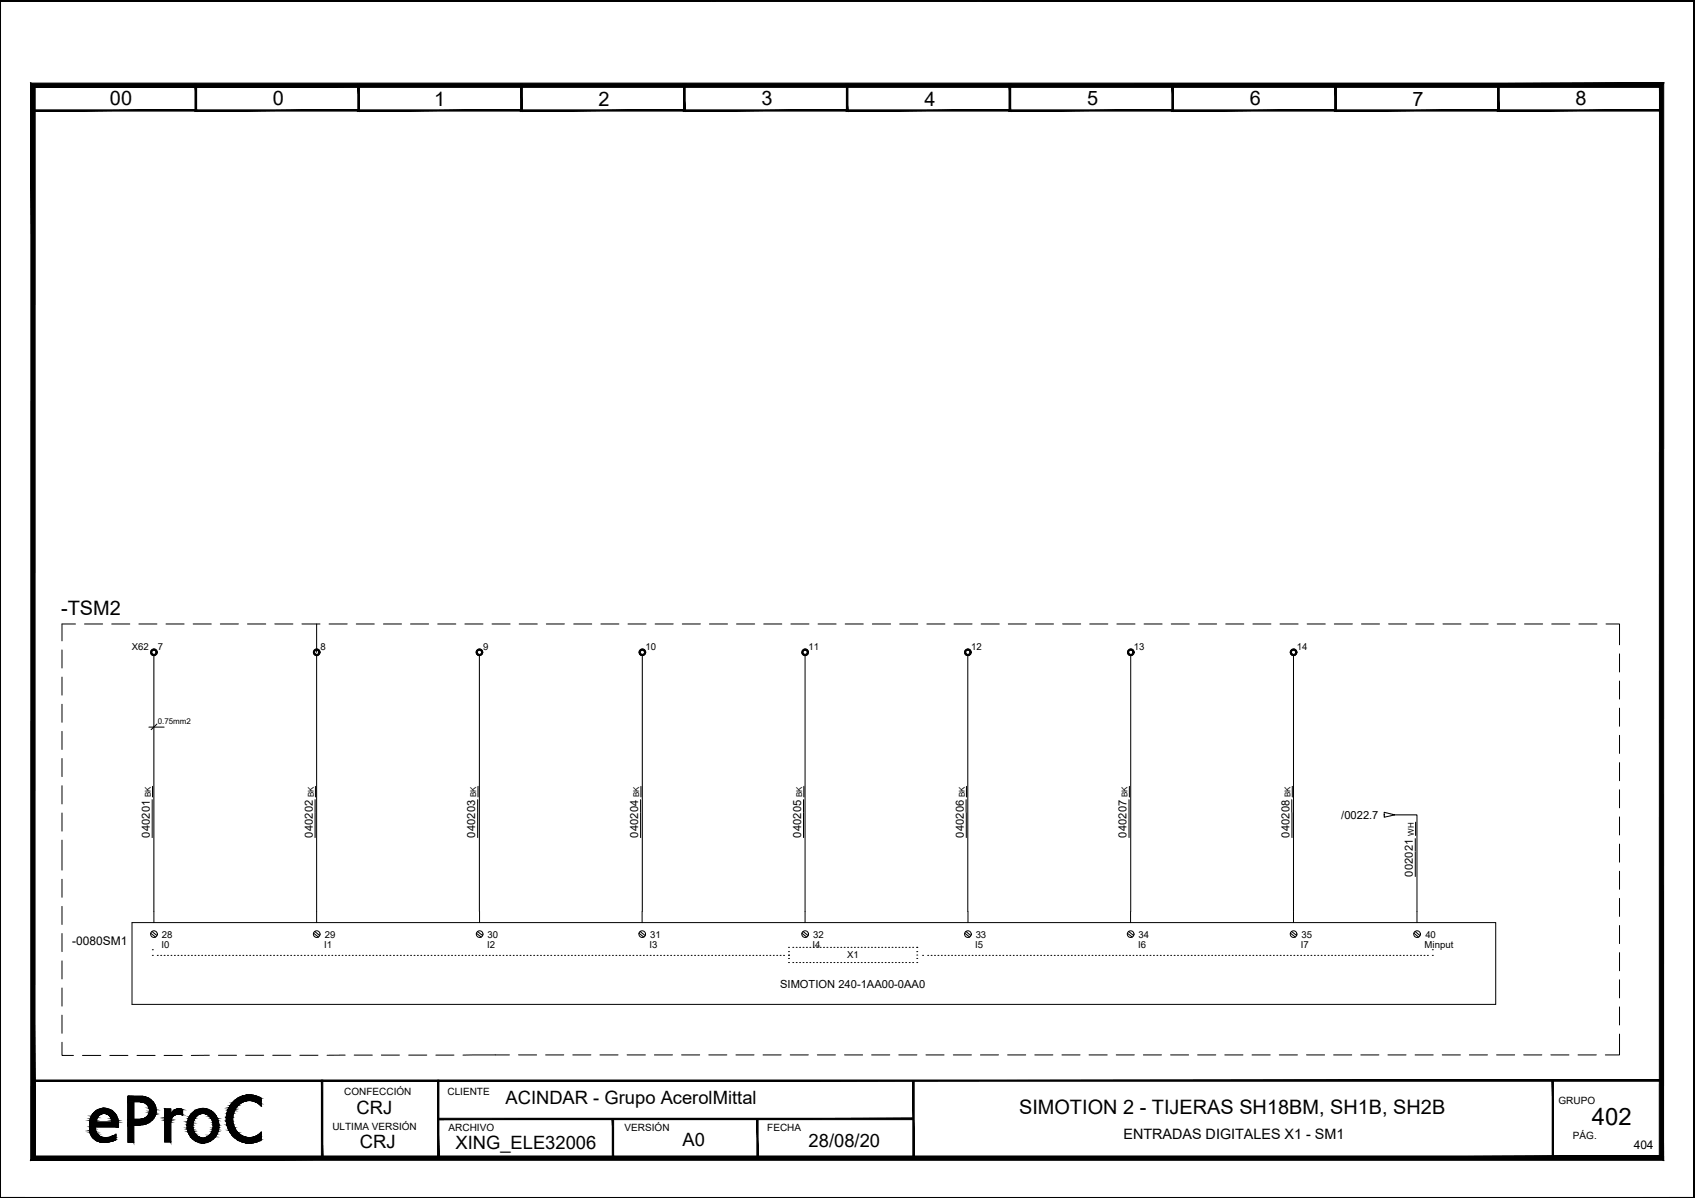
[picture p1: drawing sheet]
<svg xmlns="http://www.w3.org/2000/svg" width="420mm" height="297mm" viewBox="0 0 420 297" stroke-linecap="round" stroke-linejoin="round" font-family="sans-serif">
<!-- layer: eProC - L2 -->
<g fill="#000" stroke="#000" stroke-width=".25">
<path d="M44.1 274.9h.5zM44.9 276.3l.4 .1zM49.6 274.9h1.5zM61 271.6h1.4zM64.1 273.7l.6 .5zM64.1 273.7h.6v.5zM25.7 283.3h.2zM61 283.4h1.4z"/>
<path d="M0 .1v.1l419.9-.1zM0 .2l419.9-.1v.1z"/>
<path d="M0 .1v.1h419.8zM0 .1h419.9l-.1 .1z"/>
<path d="M419.8 .2v296.7l.1-296.8zM419.9 .1v296.9l-.1-.1z"/>
<path d="M8 27.5h40.7l-.3-.3zM8 27.5l.3-.3h40.1zM8 20.9v6.6l.3-.3zM8 20.9l.3 .4v5.9zM8 20.9l.3 .4 40.4-.4zM8.3 21.3l40.4-.4-.3 .4zM48.7 20.9l-.3 .4 .3 6.2zM48.4 21.3l.3 6.2-.3-.3z"/>
<path d="M48.4 27.5h40.7l-.3-.3zM48.4 27.5l.3-.3h40.1zM48.4 20.9v6.6l.3-.3zM48.4 20.9l.3 .4v5.9zM48.4 20.9l.3 .4 40.4-.4zM48.7 21.3l40.4-.4-.3 .4zM89.1 20.9l-.3 .4 .3 6.2zM88.8 21.3l.3 6.2-.3-.3z"/>
<path d="M88.7 27.5h40.8l-.4-.3zM88.7 27.5l.4-.3h40zM88.7 20.9v6.6l.4-.3zM88.7 20.9l.4 .4v5.9zM88.7 20.9l.4 .4 40.4-.4zM89.1 21.3l40.4-.4-.4 .4zM129.5 20.9l-.4 .4 .4 6.2zM129.1 21.3l.4 6.2-.4-.3z"/>
<path d="M129.1 27.5h40.7l-.3-.3zM129.1 27.5l.3-.3h40.1zM129.1 20.9v6.6l.3-.3zM129.1 20.9l.3 .4v5.9zM129.1 20.9l.3 .4 40.4-.4zM129.4 21.3l40.4-.4-.3 .4zM169.8 20.9l-.3 .4 .3 6.2zM169.5 21.3l.3 6.2-.3-.3z"/>
<path d="M169.5 27.5h40.6l-.3-.3zM169.5 27.5l.3-.3h40zM169.5 20.9v6.6l.3-.3zM169.5 20.9l.3 .4v5.9zM169.5 20.9l.3 .4 40.3-.4zM169.8 21.3l40.3-.4-.3 .4zM210.1 20.9l-.3 .4 .3 6.2zM209.8 21.3l.3 6.2-.3-.3z"/>
<path d="M209.8 27.5h40.7l-.3-.3zM209.8 27.5l.3-.3h40.1zM209.8 20.9v6.6l.3-.3zM209.8 20.9l.3 .4v5.9zM209.8 20.9l.3 .4 40.4-.4zM210.1 21.3l40.4-.4-.3 .4zM250.5 20.9l-.3 .4 .3 6.2zM250.2 21.3l.3 6.2-.3-.3z"/>
<path d="M250.1 27.5h40.8l-.4-.3zM250.1 27.5l.4-.3h40zM250.1 20.9v6.6l.4-.3zM250.1 20.9l.4 .4v5.9zM250.1 20.9l.4 .4 40.4-.4zM250.5 21.3l40.4-.4-.4 .4zM290.9 20.9l-.4 .4 .4 6.2zM290.5 21.3l.4 6.2-.4-.3z"/>
<path d="M290.5 27.5h40.8l-.4-.3zM290.5 27.5l.4-.3h40zM290.5 20.9v6.6l.4-.3zM290.5 20.9l.4 .4v5.9zM290.5 20.9l.4 .4 40.4-.4zM290.9 21.3l40.4-.4-.4 .4zM331.3 20.9l-.4 .4 .4 6.2zM330.9 21.3l.4 6.2-.4-.3z"/>
<path d="M330.9 27.5h40.7l-.3-.3zM330.9 27.5l.3-.3h40.1zM330.9 20.9v6.6l.3-.3zM330.9 20.9l.3 .4v5.9zM330.9 20.9l.3 .4 40.4-.4zM331.2 21.3l40.4-.4-.3 .4zM371.6 20.9l-.3 .4 .3 6.2zM371.3 21.3l.3 6.2-.3-.3z"/>
<path d="M371.2 27.5h40.7l-.3-.3zM371.2 27.5l.4-.3h40zM371.2 20.9v6.6l.4-.3zM371.2 20.9l.4 .4v5.9zM371.2 20.9l.4 .4 40.3-.4zM371.6 21.3l40.3-.4-.3 .4zM411.9 20.9l-.3 .4 .3 6.2zM411.6 21.3l.3 6.2-.3-.3z"/>
<path d="M8.2 267.8v.3l403.6-.3zM8.2 268.1l403.6-.3v.3z"/>
<path d="M22.2 279.4l1.4 .5v-.5zM22.2 279.4l1.4 .5h-1.4z"/>
<path d="M22.2 279.9l1.5 .2-.1-.2zM22.2 279.9l1.5 .2h-1.5z"/>
<path d="M22.3 277.8l1.6 .1zM22.3 277.8l1.6 .1z"/>
<path d="M22.3 277.9l1.6 .3v-.3zM22.3 277.9l1.6 .3h-1.7z"/>
<path d="M22.4 277.4l1.5 .4 .1-.4zM22.4 277.4l1.5 .4h-1.6z"/>
<path d="M22.4 277.2l1.6 .2 .1-.2zM22.4 277.2l1.6 .2h-1.6z"/>
<path d="M22.5 277.1h1.6zM22.5 277.1l1.6 .1z"/>
<path d="M22.6 276.8l1.5 .3 .2-.3zM22.6 276.8l1.5 .3h-1.6z"/>
<path d="M22.7 276.5l1.6 .3 .3-.3zM22.7 276.5l1.6 .3h-1.7z"/>
<path d="M22.8 276.5h1.8zM22.8 276.5h1.8z"/>
<path d="M22.9 276.3l1.7 .2 .3-.2zM22.9 276.3l1.7 .2h-1.8z"/>
<path d="M23 276.2l1.9 .1 .4-.1zM23 276.2l1.9 .1h-2z"/>
<path d="M23.1 276.1h2.5zM23.1 276.1l2.2 .1z"/>
<path d="M25.4 274.8l1.4 .1zM24.8 274.9l.6-.1 1.4 .1z"/>
<path d="M24.8 274.9l2.6 .3-.6-.3zM24.2 275.2l.6-.3 2.6 .3z"/>
<path d="M24.2 275.2l3.7 .3-.5-.3zM23.6 275.5l.6-.3 3.7 .3z"/>
<path d="M23.6 275.5l4.8 .5-.5-.5zM23.6 275.5l4.8 .5h-5.2z"/>
<path d="M23.2 276l5.3 .1zM23.2 276l5.3 .1z"/>
<path d="M26 276.1l2.5 .1zM26 276.1l2.5 .1z"/>
<path d="M26.3 276.2l2.4 .1zM26.3 276.2l2.4 .1z"/>
<path d="M26.7 276.3l2.1 .2-.1-.2zM26.7 276.3l2.1 .2h-1.8z"/>
<path d="M27 276.5h1.8zM27 276.5h1.8z"/>
<path d="M27 276.5l1.9 .3-.1-.3zM27 276.5l1.9 .3h-1.7z"/>
<path d="M27.2 276.8l1.9 .3-.2-.3zM27.2 276.8l1.9 .3h-1.7z"/>
<path d="M27.4 277.1l1.7 .1zM27.4 277.1l1.7 .1z"/>
<path d="M27.5 277.2l1.7 .2-.1-.2zM27.5 277.2l1.7 .2h-1.6z"/>
<path d="M27.6 277.4l1.7 .4-.1-.4zM27.6 277.4l1.7 .4h-1.6z"/>
<path d="M27.7 277.8l1.6 .1zM27.7 277.8l1.6 .1z"/>
<path d="M27.7 277.9l1.6 .3v-.3zM27.7 277.9l1.6 .3h-1.6z"/>
<path d="M22.2 278.2l7.2 .4-.1-.4zM22.2 278.2l7.2 .4h-7.2z"/>
<path d="M22.2 278.6l7.2 .8v-.8zM22.2 278.6l7.2 .8h-7.2z"/>
<path d="M31.7 273.2l1.4 4.3v-4.3zM31.7 273.2l1.4 4.3h-1.4z"/>
<path d="M31.7 278.9l1.4 .1zM31.7 278.9l1.4 .1z"/>
<path d="M31.7 279l1.4 4.2v-4.2zM31.7 279l1.4 4.2h-1.4z"/>
<path d="M31.7 271.8l4.5 .2-.8-.2zM31.7 271.8l4.5 .2h-4.5z"/>
<path d="M31.7 278.8h3.9zM31.7 278.8l3.1 .1z"/>
<path d="M31.7 272l5.1 .3-.6-.3zM31.7 272l5.1 .3h-5.1z"/>
<path d="M31.7 278.6l3.9 .2 .7-.2zM31.7 278.6l3.9 .2h-3.9z"/>
<path d="M31.7 272.3l5.8 .4-.7-.4zM31.7 272.3l5.8 .4h-5.8z"/>
<path d="M31.7 278.3l4.6 .3 .7-.3zM31.7 278.3l4.6 .3h-4.6z"/>
<path d="M31.7 272.7l6.2 .5-.4-.5zM31.7 272.7l6.2 .5h-6.2z"/>
<path d="M31.7 277.8l5.3 .5 .6-.5zM31.7 277.8l5.3 .5h-5.3z"/>
<path d="M31.7 277.5l5.9 .3 .2-.3zM31.7 277.5l5.9 .3h-5.9z"/>
<path d="M34.7 273.2h3.2zM34.7 273.2h3.2z"/>
<path d="M35.1 273.2l2.9 .1zM35.1 273.2l2.9 .1z"/>
<path d="M35.1 277.5h2.8zM34.7 277.5h3.1z"/>
<path d="M35.4 273.3h2.6zM35.4 273.3h2.6z"/>
<path d="M35.5 277.4h2.5zM35.1 277.5h2.8z"/>
<path d="M35.5 273.3l2.6 .2-.1-.2zM35.5 273.3l2.6 .2h-2.2z"/>
<path d="M35.9 273.5l2.4 .3-.2-.3zM35.9 273.5l2.4 .3h-2z"/>
<path d="M35.8 277.3l2.2 .1 .1-.1zM35.5 277.4l.3-.1 2.2 .1z"/>
<path d="M35.9 277.2h2.2zM35.8 277.3h2.3z"/>
<path d="M36.3 273.8l2.1 .1zM36.3 273.8l2.1 .1z"/>
<path d="M36.3 277l1.8 .2 .2-.2zM35.9 277.2l.4-.2 1.8 .2z"/>
<path d="M36.4 273.9l2 .2v-.2zM36.4 273.9l2 .2h-1.8z"/>
<path d="M36.6 274.1l2 .3-.2-.3zM36.6 274.1l2 .3h-1.8z"/>
<path d="M36.6 276.6l1.8 .1zM36.6 276.6l1.8 .1z"/>
<path d="M36.6 276.7l1.7 .3 .1-.3zM36.6 276.7l1.7 .3h-2z"/>
<path d="M36.8 274.4l1.8 .2v-.2zM36.8 274.4l1.8 .2h-1.7z"/>
<path d="M36.8 276.3l1.6 .3 .2-.3zM36.8 276.3l1.6 .3h-1.8z"/>
<path d="M36.9 274.6l1.8 .2-.1-.2zM36.9 274.6l1.8 .2h-1.7z"/>
<path d="M37 274.8l1.7 .4v-.4zM37 274.8l1.7 .4h-1.7z"/>
<path d="M37 276l1.6 .3 .1-.3zM37 276l1.6 .3h-1.8z"/>
<path d="M37 275.2h1.7zM37 275.2h1.7z"/>
<path d="M37 275.5l1.7 .5v-.5zM37 275.5l1.7 .5h-1.7zM37 276h1.7zM37 276h1.7z"/>
<path d="M37 275.2l1.7 .3v-.3zM37 275.2l1.7 .3h-1.7z"/>
<path d="M40.8 276.3h1.5zM40.8 276.3h1.5z"/>
<path d="M40.8 274.9l1.5 1.4v-1.4zM40.8 274.9l1.5 1.4h-1.5z"/>
<path d="M42.3 276.3h1.5zM42.3 276.3h1.5z"/>
<path d="M40.8 278.2l1.5 5v-5zM40.8 278.2l1.5 5h-1.5z"/>
<path d="M40.8 277.8l1.5 .4 .1-.4zM40.8 277.8l1.5 .4h-1.5z"/>
<path d="M40.8 277.5l1.6 .3 .1-.3zM40.8 277.5l1.6 .3h-1.6z"/>
<path d="M40.8 277.1l1.7 .4 .1-.4zM40.8 277.1l1.7 .4h-1.7z"/>
<path d="M40.8 276.8l1.8 .3 .3-.3zM40.8 276.8l1.8 .3h-1.8z"/>
<path d="M40.8 276.6l2.1 .2 .2-.2zM40.8 276.6l2.1 .2h-2.1z"/>
<path d="M40.8 276.4l2.3 .2 .4-.2zM40.8 276.4l2.3 .2h-2.3z"/>
<path d="M40.8 276.3l2.7 .1 .3-.1zM40.8 276.3l2.7 .1h-2.7z"/>
<path d="M42.4 276.2h1.8zM42.4 276.2l1.4 .1z"/>
<path d="M44.1 274.9l.8 .1zM43.9 275h1z"/>
<path d="M43.9 275h1.1zM43.7 275h1.3z"/>
<path d="M44.9 276.3l.4 .1zM45.1 276.4l.2 .1z"/>
<path d="M43.7 275l1.6 .1zM43.5 275.1h1.8z"/>
<path d="M43.5 275.1l1.8 .1zM43.4 275.2h1.9z"/>
<path d="M43.4 275.2l1.9 .2v-.2zM43.1 275.4l.3-.2 1.9 .2z"/>
<path d="M43.1 275.4l2.2 .2v-.2zM42.8 275.6l.3-.2 2.2 .2z"/>
<path d="M42.8 275.6l2.5 .4v-.4zM42.8 275.6l2.5 .4h-2.8z"/>
<path d="M42.5 276l2.8 .2v-.2zM42.5 276l2.8 .2h-2.9z"/>
<path d="M44.2 276.2l1.1 .1zM44.2 276.2l1.1 .1z"/>
<path d="M44.6 276.3h.7zM44.6 276.3h.7z"/>
<path d="M46.4 278.9l1.4 .1zM46.4 278.9l1.4 .1z"/>
<path d="M46.4 279l1.4 .6v-.6zM46.4 279l1.4 .6h-1.4z"/>
<path d="M46.4 279.6l1.4 .1v-.1zM46.4 279.6l1.4 .1h-1.4z"/>
<path d="M46.4 278.4l1.4 .5v-.5zM46.4 278.4l1.4 .5h-1.4z"/>
<path d="M46.4 279.7l1.5 .4-.1-.4zM46.4 279.7l1.5 .4h-1.4z"/>
<path d="M46.5 278.1l1.3 .3 .1-.3zM46.5 278.1l1.3 .3h-1.4z"/>
<path d="M46.6 277.9l1.3 .2 .1-.2zM46.6 277.9l1.3 .2h-1.4z"/>
<path d="M46.7 277.3l1.6 .1zM46.7 277.3l1.6 .1z"/>
<path d="M46.7 277.4l1.3 .5 .3-.5zM46.7 277.4l1.3 .5h-1.4z"/>
<path d="M46.9 276.9l1.4 .4 .3-.4zM46.9 276.9l1.4 .4h-1.6z"/>
<path d="M47.1 276.6l1.5 .3 .3-.3zM47.1 276.6l1.5 .3h-1.7z"/>
<path d="M47.1 276.5h1.8zM47.1 276.5l1.8 .1z"/>
<path d="M47.3 276.3l1.6 .2 .5-.2zM47.3 276.3l1.6 .2h-1.8z"/>
<path d="M47.5 276.1l1.9 .2 .4-.2zM47.5 276.1l1.9 .2h-2.1z"/>
<path d="M47.5 276.1h2.8zM47.5 276.1h2.3z"/>
<path d="M49.6 274.9l2.2 .2-.7-.2zM48.9 275.1l.7-.2 2.2 .2z"/>
<path d="M48.9 275.1l3.6 .4-.7-.4zM48.2 275.5l.7-.4 3.6 .4z"/>
<path d="M48.2 275.5l4.8 .5-.5-.5zM47.6 276l.6-.5 4.8 .5z"/>
<path d="M47.6 276l5.5 .1zM47.6 276l5.5 .1z"/>
<path d="M50.3 276.1h2.8zM50.3 276.1h2.8z"/>
<path d="M50.8 276.1l2.5 .2-.2-.2zM50.8 276.1l2.5 .2h-2z"/>
<path d="M51.3 276.3l2.2 .2-.2-.2zM51.3 276.3l2.2 .2h-1.8z"/>
<path d="M51.7 276.5l1.9 .1zM51.7 276.5l1.9 .1z"/>
<path d="M51.7 276.6l2 .3-.1-.3zM51.7 276.6l2 .3h-1.6z"/>
<path d="M52.1 276.9l1.8 .4-.2-.4zM52.1 276.9l1.8 .4h-1.5z"/>
<path d="M52.4 277.3l1.5 .1zM52.4 277.3l1.5 .1z"/>
<path d="M52.4 277.4l1.7 .5-.2-.5zM52.4 277.4l1.7 .5h-1.5z"/>
<path d="M52.6 277.9l1.5 .2v-.2zM52.6 277.9l1.5 .2h-1.4z"/>
<path d="M52.7 278.1l1.5 .3-.1-.3zM52.7 278.1l1.5 .3h-1.4z"/>
<path d="M52.8 278.4l1.5 .5-.1-.5zM52.8 278.4l1.5 .5h-1.5z"/>
<path d="M52.8 279.6l1.4 .1v-.1zM52.8 279.6l1.4 .1h-1.4z"/>
<path d="M52.8 279.7l1.3 .4 .1-.4zM52.8 279.7l1.3 .4h-1.4z"/>
<path d="M52.8 278.9l1.5 .1zM52.8 278.9l1.5 .1z"/>
<path d="M52.8 279l1.4 .6 .1-.6zM52.8 279l1.4 .6h-1.4z"/>
<path d="M56 277.1l1.7 .8v-.8zM56 277.1l1.7 .8h-1.7z"/>
<path d="M56 277.9l1.7 .1zM56 277.9l1.7 .1z"/>
<path d="M56 277h1.7zM56 277l1.7 .1z"/>
<path d="M56 278l1.8 .8-.1-.8zM56 278l1.8 .8h-1.6z"/>
<path d="M56.2 276.2l1.5 .8 .1-.8zM56.2 276.2l1.5 .8h-1.7z"/>
<path d="M56.2 278.8l1.7 .2-.1-.2zM56.2 278.8l1.7 .2h-1.7z"/>
<path d="M56.2 276l1.6 .2 .1-.2zM56.2 276l1.6 .2h-1.6z"/>
<path d="M56.2 279l1.9 .6-.2-.6zM56.2 279l1.9 .6h-1.7z"/>
<path d="M56.4 275.4l1.5 .6 .2-.6zM56.4 275.4l1.5 .6h-1.7z"/>
<path d="M56.4 279.6l1.9 .3-.2-.3zM56.4 279.6l1.9 .3h-1.7z"/>
<path d="M56.6 275l1.5 .4 .2-.4zM56.6 275l1.5 .4h-1.7z"/>
<path d="M56.6 279.9l1.9 .4-.2-.4zM56.6 279.9l1.9 .4h-1.7z"/>
<path d="M56.8 274.6l1.5 .4 .2-.4zM56.8 274.6l1.5 .4h-1.7z"/>
<path d="M57 274.2l1.5 .4 .4-.4zM57 274.2l1.5 .4h-1.7z"/>
<path d="M57.1 274.1l1.8 .1 .2-.1zM57.1 274.1l1.8 .1h-1.9z"/>
<path d="M57.5 273.5l1.6 .6 .6-.6zM57.5 273.5l1.6 .6h-2z"/>
<path d="M57.6 273.4l2.1 .1 .3-.1zM57.6 273.4l2.1 .1h-2.2z"/>
<path d="M57.9 273.2l2.1 .2 .4-.2zM57.6 273.4l.3-.2 2.1 .2z"/>
<path d="M58.1 273l2.3 .2 .7-.2zM58.1 273l2.3 .2h-2.5z"/>
<path d="M58.2 272.9h3.7zM58.2 272.9l2.9 .1z"/>
<path d="M61 271.6h1.9zM60.7 271.6h2.2z"/>
<path d="M60.7 271.6l2.8 .2-.6-.2zM60.1 271.8l.6-.2 2.8 .2z"/>
<path d="M60.1 271.8l3.7 .1zM59.8 271.9l.3-.1 3.7 .1z"/>
<path d="M59.8 271.9l4.6 .3-.6-.3zM59.1 272.2l.7-.3 4.6 .3z"/>
<path d="M59.1 272.2l5.6 .1zM58.9 272.3l.2-.1 5.6 .1z"/>
<path d="M58.9 272.3l5.8 .4v-.4zM58.3 272.7l.6-.4 5.8 .4z"/>
<path d="M58.3 272.7l6.4 .2v-.2zM58.3 272.7l6.4 .2h-6.5z"/>
<path d="M61.9 272.9l2.8 .1v-.1zM61.9 272.9l2.8 .1z"/>
<path d="M62.7 273l2 .2v-.2zM62.7 273l2 .2h-1.3z"/>
<path d="M63.4 273.2l1.3 .5v-.5zM63.4 273.2l1.3 .5h-.6z"/>
<path d="M108.6 277.3v.3l117.8-.3zM108.6 277.6l117.8-.3v.3z"/>
<path d="M.1 .1l-.1 296.9 .1-.1zM0 .1h.1l-.1 296.9z"/>
<path d="M8.7 286.6l-1.1 1.1 403.7-1.1zM7.6 287.7l403.7-1.1 1.1 1.1zM411.4 21.7l-.1 264.9 1.1 1.1zM411.4 21.7l1-1.1v267.1zM8.7 21.7h402.7l1-1.1zM7.7 20.6h404.7l-403.7 1.1zM7.7 20.6l1 266v-264.9zM7.7 20.6l1 266-1.1 1.1z"/>
<path d="M22.2 280.1l1.5 .2v-.2zM22.2 280.1l1.5 .2h-1.5z"/>
<path d="M22.2 280.3l1.6 .4-.1-.4zM22.2 280.3l1.6 .4h-1.5z"/>
<path d="M22.3 280.7h1.6zM22.3 280.7h1.6z"/>
<path d="M22.3 280.7l1.8 .4-.2-.4zM22.3 280.7l1.8 .4h-1.7z"/>
<path d="M22.4 281.1l1.8 .1zM22.4 281.1l1.8 .1z"/>
<path d="M22.4 281.2l2 .2-.2-.2zM22.4 281.2l2 .2h-1.8z"/>
<path d="M22.6 281.4l2.1 .3-.3-.3zM22.6 281.4l2.1 .3h-2zM22.7 281.7h2zM22.7 281.7h2z"/>
<path d="M22.7 281.7l2.3 .2-.3-.2zM22.7 281.7l2.3 .2h-2.1z"/>
<path d="M22.9 281.9l2.5 .1zM22.9 281.9l2.5 .1z"/>
<path d="M22.9 282l2.9 .1zM22.9 282l2.9 .1z"/>
<path d="M25.2 283.2h1.3zM25.2 283.2l.7 .1z"/>
<path d="M23 282.1h3.5zM23 282.1h3.5z"/>
<path d="M25.1 283.2h1.7zM25.1 283.2h1.4z"/>
<path d="M24.6 283.1l2.2 .1 .5-.1zM24.6 283.1l2.2 .1z"/>
<path d="M24.3 283h3.5zM24.3 283l3 .1z"/>
<path d="M24 282.9l3.8 .1 .3-.1zM24 282.9l3.8 .1z"/>
<path d="M28.7 281.3v.3zM28 281.6l.7-.3v.3z"/>
<path d="M28 281.6l.7 .3v-.3zM27.3 281.9l.7-.3 .7 .3z"/>
<path d="M27.3 281.9l1.4 .2v-.2zM26.6 282.1l.7-.2 1.4 .2z"/>
<path d="M26.6 282.1h2.1zM26.5 282.1h2.2z"/>
<path d="M23 282.1h5.7zM23 282.1h5.7z"/>
<path d="M23 282.1l5.7 .4v-.4zM23 282.1l5.7 .4h-5.2z"/>
<path d="M23.5 282.5l5.2 .1zM23.5 282.5l5.2 .1z"/>
<path d="M23.6 282.6l4.5 .3 .6-.3zM23.6 282.6l4.5 .3h-4.1z"/>
<path d="M46.5 280.1l1.6 .4-.2-.4zM46.5 280.1l1.6 .4h-1.5z"/>
<path d="M46.6 280.5l1.5 .2zM46.6 280.5l1.5 .2z"/>
<path d="M46.6 280.7l1.8 .4-.3-.4zM46.6 280.7l1.8 .4h-1.6z"/>
<path d="M46.8 281.1l1.8 .2-.2-.2zM46.8 281.1l1.8 .2h-1.7z"/>
<path d="M46.9 281.3l1.8 .2-.1-.2zM46.9 281.3l1.8 .2h-1.7z"/>
<path d="M47 281.5l2.1 .3-.4-.3zM47 281.5l2.1 .3h-1.9z"/>
<path d="M47.2 281.8l2.2 .1zM47.2 281.8l2.2 .1z"/>
<path d="M47.3 281.9l2.3 .2zM47.3 281.9l2.3 .2z"/>
<path d="M47.4 282.1h2.7zM47.4 282.1h2.7z"/>
<path d="M49.2 283.3l1.5 .1 .7-.1zM49.2 283.3l1.5 .1z"/>
<path d="M48.5 282.9l2.9 .4 .7-.4zM48.5 282.9l2.9 .4h-2.2z"/>
<path d="M47.9 282.5l4.2 .4 .6-.4zM47.9 282.5l4.2 .4h-3.6z"/>
<path d="M47.5 282.1l5.2 .4 .4-.4zM47.5 282.1l5.2 .4h-4.8z"/>
<path d="M51 282.1h2.2zM50.5 282.1h2.6z"/>
<path d="M51.2 281.9l2 .2 .1-.2zM51 282.1l.2-.2 2 .2z"/>
<path d="M51.5 281.8h1.9zM51.2 281.9h2.1z"/>
<path d="M51.9 281.5l1.5 .3 .2-.3zM51.5 281.8l.4-.3 1.5 .3z"/>
<path d="M52.1 281.3l1.5 .2 .1-.2zM52.1 281.3l1.5 .2h-1.7z"/>
<path d="M52.2 281.1l1.5 .2 .1-.2zM52.1 281.3l.1-.2 1.5 .2z"/>
<path d="M52.5 280.7l1.3 .4 .2-.4zM52.5 280.7l1.3 .4h-1.6z"/>
<path d="M52.5 280.5l1.5 .2 .1-.2zM52.5 280.5l1.5 .2h-1.5z"/>
<path d="M52.7 280.1l1.4 .4v-.4zM52.7 280.1l1.4 .4h-1.6z"/>
<path d="M56.8 280.3l2.1 .5-.4-.5zM56.8 280.3l2.1 .5h-1.9z"/>
<path d="M57 280.8l2.1 .1zM57 280.8l2.1 .1z"/>
<path d="M57.1 280.9l2.6 .5-.6-.5zM57.1 280.9l2.6 .5h-2.2z"/>
<path d="M57.5 281.4l2.5 .2-.3-.2zM57.5 281.4l2.5 .2h-2.4z"/>
<path d="M57.6 281.6l2.8 .2-.4-.2zM57.6 281.6l2.8 .2h-2.5z"/>
<path d="M57.9 281.8l3.2 .2-.7-.2zM57.9 281.8l3.2 .2h-3z"/>
<path d="M61 283.4h1.2zM61.4 283.4h.8z"/>
<path d="M58.1 282l3.8 .1zM58.1 282l3.8 .1z"/>
<path d="M60.7 283.3h2.2zM60.7 283.3l1.7 .1z"/>
<path d="M60.1 283.2l2.8 .1 .6-.1zM60.1 283.2l2.8 .1h-2.2z"/>
<path d="M59.8 283.1h4zM59.8 283.1l3.7 .1z"/>
<path d="M59.1 282.8l4.7 .3 .6-.3zM59.1 282.8l4.7 .3h-4z"/>
<path d="M64.7 280.8v.5zM64.1 281.3l.6-.5v.5z"/>
<path d="M64.1 281.3l.6 .4v-.4zM63.4 281.7l.7-.4 .6 .4z"/>
<path d="M63.4 281.7l1.3 .3v-.3zM62.7 282l.7-.3 1.3 .3z"/>
<path d="M62.7 282l2 .1zM61.9 282.1h2.8z"/>
<path d="M58.2 282.1l6.5 .2v-.2zM58.2 282.1l6.5 .2h-6.4z"/>
<path d="M58.3 282.3l6.4 .3v-.3zM58.3 282.3l6.4 .3h-5.8z"/>
<path d="M58.9 282.6l5.5 .2 .3-.2zM58.9 282.6l5.5 .2z"/>
<path d="M79.7 267.8v19.2h.3zM79.7 267.8h.3v19.2z"/>
<path d="M108.5 267.8v19.2h.3zM108.5 267.8h.3v19.2z"/>
<path d="M151.8 277.4v9.6h.3zM151.8 277.4h.3v9.6z"/>
<path d="M187.6 277.4v9.6h.3zM187.6 277.4h.3v9.6z"/>
<path d="M226.3 267.9v19.3h.3zM226.3 267.9h.3v19.3z"/>
<path d="M384.8 267.9v19.3h.3zM384.8 267.9h.3v19.3z"/>
<path d="M.1 296.9l419.8 .1-.1-.1zM.1 296.9l419.8 .1h-419.9z"/>
<path d="M0 297h419.9v-.1zM0 296.9h419.9l-419.9 .1z"/>
</g>
<g fill="none" stroke="#000" stroke-width=".25">
<path d="M8.2 27.4h403.6v240.5h-403.6zM18.7 154.7h-3.3v4.2M21 154.7h4.4M27.7 154.7h4.5M34.4 154.7h4.5M41.1 154.7h4.5M47.9 154.7h4.5M54.6 154.7h4.5M61.3 154.7h4.6M68.1 154.7h4.5M74.8 154.7h4.5M81.6 154.7h4.5"/>
<path d="M88.3 154.7h4.5M95 154.7h4.5M101.8 154.7h4.5M108.5 154.7h4.5M115.2 154.7h4.5M122 154.7h4.4M128.7 154.7h4.5M135.4 154.7h4.5M142.2 154.7h4.5M148.9 154.7h4.5M155.7 154.7h4.4M162.4 154.7h4.5"/>
<path d="M169.1 154.7h4.5M175.9 154.7h4.4M182.6 154.7h4.5M189.3 154.7h4.5M196 154.7h4.5M202.8 154.7h4.5M209.5 154.7h4.5M216.2 154.7h4.6M223 154.7h4.5M229.7 154.7h4.5M236.5 154.7h4.5M243.2 154.7h4.5"/>
<path d="M249.9 154.7h4.5M256.7 154.7h4.5M263.4 154.7h4.5M270.1 154.7h4.5M276.9 154.7h4.4M283.6 154.7h4.5M290.3 154.7h4.5M297.1 154.7h4.5M303.8 154.7h4.5M310.6 154.7h4.4M317.3 154.7h4.5M324 154.7h4.5"/>
<path d="M330.8 154.7h4.4M337.5 154.7h4.5M344.2 154.7h4.5M350.9 154.7h4.5M357.7 154.7h4.5M364.4 154.7h4.5M371.1 154.7h4.6M377.9 154.7h4.5M384.6 154.7h4.5M391.4 154.7h4.5M398.1 154.7h3.3v5.2M15.4 161.1v4.5"/>
<path d="M15.4 167.9v4.5M15.4 174.6v4.5M401.4 162.1v4.5M401.4 168.9v4.4M401.4 175.6v4.5M15.4 181.3v4.5M15.4 188.1v4.5M15.4 194.8v4.5M401.4 182.3v4.5M401.4 189.1v4.5M401.4 195.8v4.5M15.4 208.3v7.5"/>
<path d="M15.4 201.6v4.5M15.4 218v4.5M401.4 202.6v4.4M401.4 209.3v4.5M401.4 216v4.5M15.4 224.7v4.5M15.4 231.5v4.5M15.4 238.2v4.5M32.7 228.8h338.1v20.2h-338.1zM37.3 231.4l1.3 1M37.7 231l1.2 1M37.8 235.5h.1"/>
<path d="M37.8 236.9h.1M38.1 226v2.8M39 236.9h.1M39.8 236.9h.1M40.7 236.9h.1M41.5 236.9h.1M42.4 236.9h.1M43.2 236.9h.1M44.1 236.9h.1M44.9 236.9h.1M45.8 236.9h.1M46.6 236.9h.1"/>
<path d="M47.5 236.9h.1M48.3 236.9h.1M49.1 236.9h.1M50 236.9h.1M50.8 236.9h.1M51.7 236.9h.1M52.5 236.9h.1M53.4 236.9h.1M54.2 236.9h.1M55.1 236.9h.1M55.9 236.9h.1M56.8 236.9h.1"/>
<path d="M57.7 236.9h.1M58.5 236.9h.1M59.4 236.9h.1M60.2 236.9h.1M61 236.9h.1M61.9 236.9h.1M62.7 236.9h.1M63.6 236.9h.1M64.4 236.9h.1M65.3 236.9h.1M66.1 236.9h.1M67 236.9h.1"/>
<path d="M67.8 236.9h.1M68.7 236.9h.1M69.5 236.9h.1M70.4 236.9h.1M71.2 236.9h.1M72.1 236.9h.1M72.9 236.9h.1M73.7 236.9h.1M74.6 236.9h.1M75.4 236.9h.1M76.3 236.9h.1M77.2 236.9h.1"/>
<path d="M77.7 231.4l1.3 1M78 236.9h.1M78 231l1.2 1M78.5 226v2.8M78.9 236.9h.1M79.7 236.9h.1M80.6 236.9h.1M81.4 236.9h.1M82.3 236.9h.1M83.1 236.9h.1M83.9 236.9h.1M84.8 236.9h.1"/>
<path d="M85.6 236.9h.1M86.5 236.9h.1M87.3 236.9h.1M88.2 236.9h.1M89 236.9h.1M89.9 236.9h.1M90.7 236.9h.1M91.6 236.9h.1M92.4 236.9h.1M93.3 236.9h.1M94.1 236.9h.1M95 236.9h.1"/>
<path d="M95.8 236.9h.1M96.6 236.9h.1M97.5 236.9h.1M98.4 236.9h.1M99.2 236.9h.1M100.1 236.9h.1M100.9 236.9h.1M101.8 236.9h.1M102.6 236.9h.1M103.5 236.9h.1M104.3 236.9h.1M105.2 236.9h.1"/>
<path d="M106 236.9h.1M106.8 236.9h.1M107.7 236.9h.1M108.5 236.9h.1M109.4 236.9h.1M110.2 236.9h.1M111.1 236.9h.1M111.9 236.9h.1M112.8 236.9h.1M113.6 236.9h.1M114.5 236.9h.1M115.3 236.9h.1"/>
<path d="M116.2 236.9h.1M117 236.9h.1M117.9 236.9h.1M118.1 231.4l1.2 1M118.4 231l1.2 1M118.7 236.9h.1M118.9 226v2.8M119.6 236.9h.1M120.4 236.9h.1M121.3 236.9h.1M122.1 236.9h.1M123 236.9h.1"/>
<path d="M123.8 236.9h.1M124.7 236.9h.1M125.5 236.9h.1M126.4 236.9h.1M127.2 236.9h.1M128.1 236.9h.1M128.9 236.9h.1M129.8 236.9h.1M130.6 236.9h.1M131.4 236.9h.1M132.3 236.9h.1M133.1 236.9h.1"/>
<path d="M134 236.9h.1M134.8 236.9h.1M135.7 236.9h.1M136.5 236.9h.1M137.4 236.9h.1M138.3 236.9h.1M139.1 236.9h.1M140 236.9h.1M140.8 236.9h.1M141.6 236.9h.1M142.5 236.9h.1M143.3 236.9h.1"/>
<path d="M144.2 236.9h.1M145 236.9h.1M145.9 236.9h.1M146.7 236.9h.1M147.6 236.9h.1M148.4 236.9h.1M149.3 236.9h.1M150.1 236.9h.1M151 236.9h.1M151.8 236.9h.1M152.7 236.9h.1M153.5 236.9h.1"/>
<path d="M154.3 236.9h.1M155.2 236.9h.1M156 236.9h.1M156.9 236.9h.1M157.8 236.9h.1M158.4 231.4l1.2 1M158.6 236.9h.1M158.7 231l1.2 1M159.2 226v2.8M159.5 236.9h.1M160.3 236.9h.1M161.2 236.9h.1"/>
<path d="M162 236.9h.1M162.9 236.9h.1M163.7 236.9h.1M164.5 236.9h.1M165.4 236.9h.1M166.2 236.9h.1M167.1 236.9h.1M167.9 236.9h.1M168.8 236.9h.1M169.6 236.9h.1M170.5 236.9h.1M171.3 236.9h.1"/>
<path d="M172.2 236.9h.1M173 236.9h.1M173.9 236.9h.1M174.7 236.9h.1M175.6 236.9h.1M176.4 236.9h.1M177.3 236.9h.1M178.1 236.9h.1M179 236.9h.1M179.8 236.9h.1M180.7 236.9h.1M181.5 236.9h.1"/>
<path d="M182.4 236.9h.1M183.2 236.9h.1M184.1 236.9h.1M184.9 236.9h.1M185.8 236.9h.1M186.6 236.9h.1M187.5 236.9h.1M188.3 236.9h.1M189.1 236.9h.1M190 236.9h.1M190.8 236.9h.1M191.7 236.9h.1"/>
<path d="M192.5 236.9h.1M193.4 236.9h.1M194.2 236.9h.1M195.5 236.9h.1M195.5 238.7h.1M195.5 237.6h.1M195.5 236.8h.1M195.5 236h.1M195.5 234.9h.1M196.5 238.7h.1M196.5 234.9h.1M197.4 238.7h.1"/>
<path d="M197.4 234.9h.1M198.2 238.7h.1M198.2 234.9h.1M198.8 231.4l1.2 1M199.1 238.7h.1M199.1 234.9h.1M199.1 231l1.2 1M199.6 226v2.8M199.9 238.7h.1M199.9 234.9h.1M200.7 238.7h.1M200.7 234.9h.1"/>
<path d="M201.6 238.7h.1M201.6 234.9h.1M202.4 238.7h.1M202.4 234.9h.1M203.3 238.7h.1M203.3 234.9h.1M204.1 238.7h.1M204.1 234.9h.1M205 238.7h.1M205 234.9h.1M205.9 238.7h.1M205.9 234.9h.1"/>
<path d="M206.7 238.7h.1M206.7 234.9h.1M207.6 238.7h.1M207.6 234.9h.1M208.4 238.7h.1M208.4 234.9h.1M209.3 238.7h.1M209.3 234.9h.1M210.1 238.7h.1M210.1 234.9h.1M210.9 238.7h.1M210.9 234.9h.1"/>
<path d="M211.8 238.7h.1M211.8 234.9h.1M212.6 238.7h.1M212.6 234.9h.1M213.5 238.7h.1M213.5 234.9h.1M214.3 238.7h.1M214.3 234.9h.1M215.2 238.7h.1M215.2 234.9h.1M216 238.7h.1M216 234.9h.1"/>
<path d="M216.9 238.7h.1M216.9 234.9h.1M217.7 238.7h.1M217.7 234.9h.1M218.6 238.7h.1M218.6 234.9h.1M219.4 238.7h.1M219.4 234.9h.1M220.3 238.7h.1M220.3 234.9h.1M221.1 238.7h.1M221.1 234.9h.1"/>
<path d="M222 238.7h.1M222 234.9h.1M222.8 238.7h.1M222.8 234.9h.1M223.6 238.7h.1M223.6 234.9h.1M224.5 238.7h.1M224.5 234.9h.1M225.4 238.7h.1M225.4 234.9h.1M226.2 238.7h.1M226.2 234.9h.1"/>
<path d="M227.2 234.9h.1M227.2 236h.1M227.2 236.8h.1M227.2 237.6h.1M227.2 238.7h.1M228.7 236.9h.1M230 236.9h.1M230.8 236.9h.1M231.6 236.9h.1M232.5 236.9h.1M233.3 236.9h.1M234.2 236.9h.1"/>
<path d="M235 236.9h.1M235.9 236.9h.1M236.7 236.9h.1M237.6 236.9h.1M238.4 236.9h.1M239.1 231.4l1.3 1M239.3 236.9h.1M239.4 231l1.3 1M239.9 226v2.8M240.1 236.9h.1M241 236.9h.1M241.8 236.9h.1"/>
<path d="M242.7 236.9h.1M243.5 236.9h.1M244.3 236.9h.1M245.2 236.9h.1M246 236.9h.1M246.9 236.9h.1M247.7 236.9h.1M248.6 236.9h.1M249.5 236.9h.1M250.3 236.9h.1M251.2 236.9h.1M252 236.9h.1"/>
<path d="M252.9 236.9h.1M253.7 236.9h.1M254.6 236.9h.1M255.4 236.9h.1M256.2 236.9h.1M257.1 236.9h.1M257.9 236.9h.1M258.8 236.9h.1M259.6 236.9h.1M260.5 236.9h.1M261.3 236.9h.1M262.2 236.9h.1"/>
<path d="M263 236.9h.1M263.9 236.9h.1M264.7 236.9h.1M265.6 236.9h.1M266.4 236.9h.1M267.3 236.9h.1M268.1 236.9h.1M268.9 236.9h.1M269.8 236.9h.1M270.7 236.9h.1M271.5 236.9h.1M272.4 236.9h.1"/>
<path d="M273.2 236.9h.1M274.1 236.9h.1M274.9 236.9h.1M275.8 236.9h.1M276.6 236.9h.1M277.5 236.9h.1M278.3 236.9h.1M279.1 236.9h.1M279.4 231.4l1.3 1M279.8 231l1.2 1M280 236.9h.1M280.2 226v2.8"/>
<path d="M280.8 236.9h.1M281.7 236.9h.1M282.5 236.9h.1M283.4 236.9h.1M284.2 236.9h.1M285.1 236.9h.1M285.9 236.9h.1M286.8 236.9h.1M287.6 236.9h.1M288.5 236.9h.1M289.3 236.9h.1M290.2 236.9h.1"/>
<path d="M291 236.9h.1M291.9 236.9h.1M292.7 236.9h.1M293.6 236.9h.1M294.4 236.9h.1M295.3 236.9h.1M296.1 236.9h.1M297 236.9h.1M297.8 236.9h.1M298.7 236.9h.1M299.5 236.9h.1M300.4 236.9h.1"/>
<path d="M301.2 236.9h.1M302 236.9h.1M302.9 236.9h.1M303.7 236.9h.1M304.6 236.9h.1M305.4 236.9h.1M306.3 236.9h.1M307.1 236.9h.1M308 236.9h.1M308.8 236.9h.1M309.7 236.9h.1M310.6 236.9h.1"/>
<path d="M311.4 236.9h.1M312.3 236.9h.1M313.1 236.9h.1M313.9 236.9h.1M314.8 236.9h.1M315.6 236.9h.1M316.5 236.9h.1M317.3 236.9h.1M318.2 236.9h.1M319 236.9h.1M319.9 236.9h.1M319.9 231.4l1.2 1"/>
<path d="M320.2 231l1.2 1M320.6 226v2.8M320.7 236.9h.1M321.6 236.9h.1M322.4 236.9h.1M323.3 236.9h.1M324.1 236.9h.1M325 236.9h.1M325.8 236.9h.1M326.6 236.9h.1M327.5 236.9h.1M328.3 236.9h.1"/>
<path d="M329.2 236.9h.1M330.1 236.9h.1M330.9 236.9h.1M331.8 236.9h.1M332.6 236.9h.1M333.5 236.9h.1M334.3 236.9h.1M335.2 236.9h.1M336 236.9h.1M336.8 236.9h.1M337.7 236.9h.1M338.5 236.9h.1"/>
<path d="M339.4 236.9h.1M340.2 236.9h.1M341.1 236.9h.1M341.9 236.9h.1M342.8 236.9h.1M343.6 236.9h.1M344.5 236.9h.1M345.3 236.9h.1M346.2 236.9h.1M347 236.9h.1M347.9 236.9h.1M348.7 236.9h.1"/>
<path d="M349.6 236.9h.1M350.4 236.9h.1M350.5 231.4l1.2 1M350.8 231l1.2 1M351.2 226v2.8M351.3 236.9h.1M352.1 236.9h.1M353 236.9h.1M353.8 236.9h.1M355 235.5h.1M355 236.9h.1M401.4 222.7v4.5"/>
<path d="M401.4 229.5v4.5M401.4 236.2v4.5M15.4 258.4v3.3h2.8M15.4 245v4.5M15.4 251.7v4.5M401.4 256.4v5.2h-3.5M401.4 242.9v4.5M401.4 249.7v4.5M20.4 261.7h4.6M24.5 276.6a1.91 1.91 0 0 1 2.2-.3 1.91 1.91 0 0 1 1 1.9h-3.8l.1-.9zM27.2 261.7h4.5M33.1 278.9a4.9 4.9 0 0 0 5.2-2 3.6 3.6 0 0 0-2.9-5.1h-3.7v7.2"/>
<path d="M33.1 271.8h-1.4v11.4h1.4v-4.2M33.1 273.2v4.3M34 261.7h4.4M34.7 273.2h-1.6v4.3h1.6M34.7 273.2a2.19 2.19 0 0 1 2.4 2.1 2.19 2.19 0 0 1-2.4 2.2M40.7 261.7h4.5M42.3 276.3v-1.4h-1.5v8.3h1.5v-5M45.3 275.1v1.4M45.3 275.1a2.18 2.18 0 0 0-2.9 1.2M45.3 276.4a1.97 1.97 0 0 0-2.9 1.8M47.8 275.8a4 4 0 0 1 4.7-.3 4 4 0 0 1 1.7 4.4 3.9 3.9 0 0 1-4.3 3.5 3.9 3.9 0 0 1-3.5-4.3 4.5 4.5 0 0 1 1.4-3.3zM48.7 276.7a2.51 2.51 0 0 1 2.9-.2 2.51 2.51 0 0 1 1.2 2.6 2.51 2.51 0 0 1-1.2 2.6 2.51 2.51 0 0 1-2.9-.2 3.4 3.4 0 0 1 0-4.8z"/>
<path d="M51.9 261.6l-4.5 .1M54.1 261.6h4.5M60.9 261.6h4.5M64.7 272.3v1.9M64.7 274.2a4 4 0 0 0-4.5-1 4 4 0 0 0-2.5 3.9 4.2 4.2 0 0 0 1.9 4.2 4.2 4.2 0 0 0 4.6 0l.5-.6M64.7 272.3a5.9 5.9 0 0 0-7.7 1.8 5.9 5.9 0 0 0 1.1 7.9 5.5 5.5 0 0 0 6.6 .6M67.6 261.6h4.5M74.3 261.6h4.5M85.6 261.6h-4.5M87.8 261.6h4.5M94.5 261.6h4.5M101.3 261.6h4.5"/>
<path d="M108 261.6h4.5M126.3 261.6h-11.5M128.5 261.6h4.5M135.3 261.6h4.4M142 261.6h4.5M148.7 261.6h4.5M155.4 261.6h4.6M162.2 261.6h4.5M169 261.6h4.4M175.7 261.6h4.5M182.4 261.6h4.5M189.1 261.6h4.5"/>
<path d="M195.9 261.6h4.5M202.6 261.6h4.5M209.3 261.6h4.5M216.1 261.6h4.5M222.8 261.6h4.5M229.5 261.6h4.5M236.3 261.6h4.5M243 261.6h4.5M249.8 261.6h4.5M256.5 261.6h4.5M263.2 261.6h4.5M270 261.6h4.4"/>
<path d="M276.7 261.6h4.5M283.4 261.6h4.5M290.2 261.6h4.4M296.9 261.6h4.5M303.6 261.6h4.5M310.3 261.6h4.6M317.1 261.6h4.5M323.8 261.6h4.5M330.6 261.6h4.5M337.3 261.6h4.5M344 261.6h4.5M350.8 261.6h4.5"/>
<path d="M357.5 261.6h4.5M364.2 261.6h4.5M371 261.6h4.5M377.7 261.6h4.5M384.4 261.6h4.5M391.2 261.6h4.5M0 297h.1M22.2 280.1a4.6 4.6 0 0 1 1.6-4.7 3.7 3.7 0 0 1 4.2 .1 3.7 3.7 0 0 1 1.4 3.9h-5.8a2.46 2.46 0 0 0 2.2 2.6M22.2 280.1a3.4 3.4 0 0 0 3.6 3.2M28.7 281.2v1.4M28.7 282.6l-1.4 .5-1.5 .1M28.7 281.2l-1.3 .7-1.6 .1"/>
<path d="M64.7 280.7v1.9"/>
<circle cx="38.2" cy="231.6" r=".83"/>
<circle cx="78.5" cy="231.6" r=".83"/>
<circle cx="118.9" cy="231.6" r=".83"/>
<circle cx="159.2" cy="231.6" r=".83"/>
<circle cx="199.6" cy="231.6" r=".83"/>
<circle cx="239.9" cy="231.6" r=".83"/>
<circle cx="280.3" cy="231.6" r=".83"/>
<circle cx="320.7" cy="231.6" r=".83"/>
<circle cx="351.3" cy="231.6" r=".83"/>
</g>
<!-- layer: Referencias eProC -->
<path d="M343.1 201.4l2.6 .6-2.6 .6z" fill="none" stroke="#000" stroke-width=".25"/>
<!-- layer: Cables eProC -->
<g fill="none" stroke="#000" stroke-width=".25">
<path d="M78.5 154.7v7M37.6 161.8l-.2 .2M37.6 161.6l-.3 .3M37.6 161.9l-.2 .2M37.7 162l-.2 .2M37.8 162.2l-.3 .1M37.8 161l-.4 .4M37.8 162.2l-.1 .2M38 162.3l-.2 .2M38.1 160.9l-.8 .8M38.1 162.6v63.4M38.1 162.3l-.2 .2"/>
<path d="M38.2 160.9l-.3 .4M38.4 162.2l-.3 .3M38.4 161l-.3 .2M38.5 161l-.2 .2M38.6 161.1l-.2 .2M38.7 161.2l-.2 .2M38.8 161.3l-.2 .2M38.9 161.4l-.2 .2M38.9 161.5l-.2 .2M38.9 162.1l-.5 .4M38.9 161.7l-.2 .3M38.9 161.8l-.7 .8"/>
<path d="M77.9 161.8l-.2 .2M78 161.6l-.3 .3M78 161.9l-.2 .2M78 162l-.1 .2M78.1 162.2l-.2 .1M78.2 161l-.4 .4M78.2 162.2l-.2 .2M78.3 162.3l-.2 .2M78.4 160.9l-.7 .8M78.5 162.6v63.4M78.5 162.3l-.2 .2M78.6 160.9l-.3 .4"/>
<path d="M78.7 162.2l-.3 .3M78.7 161l-.2 .2M78.9 161l-.2 .2M79 161.1l-.2 .2M79.1 161.2l-.2 .2M79.2 161.3l-.2 .2M79.2 161.4l-.2 .2M79.2 162.1l-.4 .4M79.3 161.5l-.3 .2M79.3 161.7l-.3 .3M79.3 161.8l-.7 .8M118.3 161.8l-.2 .2"/>
<path d="M118.3 161.6l-.3 .3M118.3 161.9l-.2 .2M118.4 162l-.2 .2M118.4 162.2l-.1 .1M118.5 161l-.4 .4M118.5 162.2l-.1 .2M118.7 162.3l-.3 .2M118.7 160.9l-.7 .8M118.8 162.6v63.4M118.8 162.3l-.2 .2M118.9 160.9l-.3 .4M119 162.2l-.3 .3"/>
<path d="M119.1 161l-.3 .2M119.2 161l-.2 .2M119.3 161.1l-.2 .2M119.4 161.2l-.2 .2M119.5 161.3l-.2 .2M119.5 161.4l-.2 .2M119.6 161.5l-.2 .2M119.6 162.1l-.5 .4M119.6 161.7l-.3 .3M119.6 161.8l-.7 .8M158.7 161.8l-.2 .2M158.7 161.6l-.3 .3"/>
<path d="M158.7 161.9l-.2 .2M158.7 162l-.2 .2M158.8 162.2l-.2 .1M158.9 161l-.4 .4M158.9 162.2l-.2 .2M159 162.3l-.2 .2M159.1 160.9l-.7 .8M159.2 162.6v63.4M159.2 162.3l-.2 .2M159.3 160.9l-.3 .4M159.4 162.2l-.3 .3M159.5 161l-.3 .2"/>
<path d="M159.6 161l-.2 .2M159.7 161.1l-.2 .2M159.8 161.2l-.2 .2M159.9 161.3l-.2 .2M159.9 161.4l-.2 .2M160 161.5l-.2 .2M160 162.1l-.5 .4M160 161.7l-.3 .3M160 161.8l-.7 .8M199 161.8l-.2 .2M199.1 161.6l-.3 .3M199.1 161.9l-.3 .2"/>
<path d="M199.1 162l-.2 .2M199.2 162.2l-.2 .1M199.3 161l-.5 .4M199.3 162.2l-.2 .2M199.4 162.3l-.2 .2M199.5 160.9l-.7 .8M199.6 162.6v63.4M199.6 162.3l-.3 .2M199.7 160.9l-.4 .4M199.8 162.2l-.3 .3M199.8 161l-.2 .2M199.9 161l-.2 .2"/>
<path d="M200.1 161.1l-.2 .2M200.2 161.2l-.3 .2M200.2 161.3l-.2 .2M200.3 161.4l-.2 .2M200.3 162.1l-.4 .4M200.4 161.5l-.3 .2M200.4 161.7l-.3 .3M200.4 161.8l-.8 .8M239.4 161.8l-.3 .2M239.4 161.6l-.3 .3M239.4 161.9l-.2 .2M239.4 162l-.1 .2"/>
<path d="M239.5 162.2l-.1 .1M239.6 161l-.5 .4M239.6 162.2l-.2 .2M239.7 162.3l-.2 .2M239.8 160.9l-.7 .8M239.9 162.6v63.4M239.9 162.3l-.3 .2M240 160.9l-.3 .4M240.1 162.2l-.3 .3M240.2 161l-.3 .2M240.3 161l-.2 .2M240.4 161.1l-.2 .2"/>
<path d="M240.5 161.2l-.2 .2M240.6 161.3l-.2 .2M240.6 161.4l-.2 .2M240.7 161.5l-.2 .2M240.7 162.1l-.5 .4M240.7 161.7l-.3 .3M240.7 161.8l-.7 .8M279.7 161.8l-.2 .2M279.8 161.6l-.3 .3M279.8 161.9l-.2 .2M279.8 162l-.1 .2M279.9 162.2l-.2 .1"/>
<path d="M280 161l-.5 .4M280 162.2l-.2 .2M280.1 162.3l-.2 .2M280.2 160.9l-.7 .8M280.3 162.6v63.4M280.3 162.3l-.3 .2M280.4 160.9l-.3 .4M280.5 162.2l-.3 .3M280.5 161l-.2 .2M280.7 161l-.2 .2M280.8 161.1l-.2 .2M280.9 161.2l-.2 .2"/>
<path d="M281 161.3l-.2 .2M281 161.4l-.2 .2M281.1 161.5l-.3 .2M281.1 162.1l-.5 .4M281.1 161.7l-.3 .3M281.1 161.8l-.7 .8M320.1 161.8l-.2 .2M320.1 161.9l-.2 .2M320.2 161.6l-.4 .3M320.2 162l-.2 .2M320.3 162.2l-.2 .1M320.3 161l-.4 .4"/>
<path d="M320.4 162.2l-.2 .2M320.5 162.3l-.2 .2M320.6 160.9l-.8 .8M320.6 162.6v63.4M320.6 162.3l-.2 .2M320.8 160.9l-.3 .4M320.8 162.2l-.3 .3M320.9 161l-.2 .2M321 161l-.2 .2M321.1 161.1l-.2 .2M321.2 161.2l-.2 .2M321.3 161.3l-.2 .2"/>
<path d="M321.4 161.4l-.2 .2M321.4 162.1l-.4 .4M321.4 161.5l-.2 .2M321.4 161.7l-.3 .3M321.5 161.8l-.8 .8M37.7 198.3v3.1M37.8 195v2.6M78.1 198.3v3.1M78.2 195v2.6M118.4 198.3v3.1M118.5 195v2.6M158.8 198.3v3.1"/>
<path d="M158.9 195v2.6M199.2 198.3v3.1M199.3 195v2.6M239.5 198.3v3.1M239.6 195v2.6M279.9 198.3v3.1M280 195v2.6M320.2 198.3v3.1M320.3 195v2.6M37.7 201.5v6.2M78.1 201.5v6.2M118.4 201.5v6.2"/>
<path d="M158.8 201.5v6.2M199.2 201.5v6.2M239.5 201.5v6.2M279.9 201.5v6.2M320.3 201.5v6.2M345.7 202h5.5v24M350.8 207.9v3.1M350.8 211.2v6.1M350.9 203.9v3.3"/>
<circle cx="38.2" cy="161.7" r=".83"/>
<circle cx="38.2" cy="161.7" r=".53"/>
<circle cx="78.5" cy="161.7" r=".83"/>
<circle cx="78.5" cy="161.7" r=".53"/>
<circle cx="118.9" cy="161.7" r=".83"/>
<circle cx="118.9" cy="161.7" r=".53"/>
<circle cx="159.2" cy="161.7" r=".83"/>
<circle cx="159.2" cy="161.7" r=".53"/>
<circle cx="199.6" cy="161.7" r=".83"/>
<circle cx="199.6" cy="161.7" r=".53"/>
<circle cx="239.9" cy="161.7" r=".83"/>
<circle cx="239.9" cy="161.7" r=".53"/>
<circle cx="280.3" cy="161.7" r=".83"/>
<circle cx="280.3" cy="161.7" r=".53"/>
<circle cx="320.7" cy="161.7" r=".83"/>
<circle cx="320.7" cy="161.7" r=".53"/>
</g>
<!-- layer: TEXTOS -->
<path d="M38.9 179.5l-1.4 1.4M36.9 180.3h3.8" fill="none" stroke="#000" stroke-width=".25"/>
<text font-size="5.9" x="394.6" y="279">402</text>
<g font-size="4.9">
<text x="27.3" y="26.1">00</text>
<text x="67.6" y="26.1">0</text>
<text x="107.7" y="26.2">1</text>
<text x="148.4" y="26.2">2</text>
<text x="188.7" y="26.1">3</text>
<text x="229.2" y="26.2">4</text>
<text x="269.5" y="26.1">5</text>
<text x="309.8" y="26.1">6</text>
<text x="350.1" y="26.2">7</text>
<text x="390.5" y="26.1">8</text>
<text x="15.2" y="152.6">-TSM2</text>
<text x="252.6" y="276.1">SIMOTION 2 - TIJERAS SH18BM, SH1B, SH2B</text>
</g>
<g font-size="4.6">
<text x="125.3" y="273.8">ACINDAR - Grupo AcerolMittal</text>
<text x="88.4" y="276.2">CRJ</text>
<text x="89.2" y="284.6">CRJ</text>
<text x="112.9" y="285">XING_ELE32006</text>
<text x="169.2" y="284.2">A0</text>
<text x="200.4" y="284.3">28/08/20</text>
</g>
<text font-size="3.6" x="278.5" y="282.3">ENTRADAS DIGITALES X1 - SM1</text>
<g font-size="3">
<text x="17.9" y="234.3">-0080SM1</text>
<text x="405" y="284.8">404</text>
</g>
<g font-size="2.8">
<text x="332.5" y="203.1">/0022.7</text>
<text x="37.1" y="207.7" transform="rotate(-90 37.1 207.7)">040201</text>
<text x="77.5" y="207.7" transform="rotate(-90 77.5 207.7)">040202</text>
<text x="117.8" y="207.7" transform="rotate(-90 117.8 207.7)">040203</text>
<text x="158.2" y="207.7" transform="rotate(-90 158.2 207.7)">040204</text>
<text x="198.6" y="207.7" transform="rotate(-90 198.6 207.7)">040205</text>
<text x="238.9" y="207.7" transform="rotate(-90 238.9 207.7)">040206</text>
<text x="279.3" y="207.7" transform="rotate(-90 279.3 207.7)">040207</text>
<text x="319.7" y="207.7" transform="rotate(-90 319.7 207.7)">040208</text>
<text x="350.2" y="217.3" transform="rotate(-90 350.2 217.3)">002021</text>
<text x="193.4" y="245">SIMOTION 240-1AA00-0AA0</text>
</g>
<g font-size="2.5">
<text x="85.3" y="271.5">CONFECCIÓN</text>
<text x="110.9" y="271.5">CLIENTE</text>
<text x="386.3" y="273.8">GRUPO</text>
<text x="82.4" y="280.1">ULTIMA VERSIÓN</text>
<text x="111.2" y="280.4">ARCHIVO</text>
<text x="154.8" y="280.4">VERSIÓN</text>
<text x="190.2" y="280.4">FECHA</text>
<text x="389.9" y="282.4">PÁG.</text>
</g>
<g font-size="2.4">
<text x="32.6" y="161.1">X62</text>
<text x="39.1" y="161.1">7</text>
<text x="79.5" y="161.1">8</text>
<text x="119.8" y="161.1">9</text>
<text x="160" y="161.1">10</text>
<text x="200.4" y="161.1">11</text>
<text x="240.7" y="161.1">12</text>
<text x="281.1" y="161.1">13</text>
<text x="321.5" y="161.1">14</text>
<text x="40.1" y="232.5">28</text>
<text x="80.5" y="232.5">29</text>
<text x="120.8" y="232.5">30</text>
<text x="161.2" y="232.5">31</text>
<text x="201.5" y="232.5">32</text>
<text x="241.9" y="232.5">33</text>
<text x="282.2" y="232.5">34</text>
<text x="322.6" y="232.5">35</text>
<text x="353.3" y="232.5">40</text>
<text x="40" y="235.1">I0</text>
<text x="80.3" y="235.1">I1</text>
<text x="120.7" y="235.1">I2</text>
<text x="161" y="235.1">I3</text>
<text x="201.4" y="235.1">I4</text>
<text x="210" y="237.6">X1</text>
<text x="241.7" y="235.1">I5</text>
<text x="282.1" y="235.1">I6</text>
<text x="322.5" y="235.1">I7</text>
<text x="353.1" y="235.1">Minput</text>
</g>
<g font-size="2">
<text x="39.1" y="179.5">0.75mm2</text>
<text x="37.4" y="197.6" transform="rotate(-90 37.4 197.6)">BK</text>
<text x="77.8" y="197.6" transform="rotate(-90 77.8 197.6)">BK</text>
<text x="118.1" y="197.6" transform="rotate(-90 118.1 197.6)">BK</text>
<text x="158.5" y="197.6" transform="rotate(-90 158.5 197.6)">BK</text>
<text x="198.8" y="197.6" transform="rotate(-90 198.8 197.6)">BK</text>
<text x="239.1" y="197.6" transform="rotate(-90 239.1 197.6)">BK</text>
<text x="279.5" y="197.6" transform="rotate(-90 279.5 197.6)">BK</text>
<text x="319.9" y="197.6" transform="rotate(-90 319.9 197.6)">BK</text>
<text x="350.5" y="207.2" transform="rotate(-90 350.5 207.2)">WH</text>
</g>
</svg>
